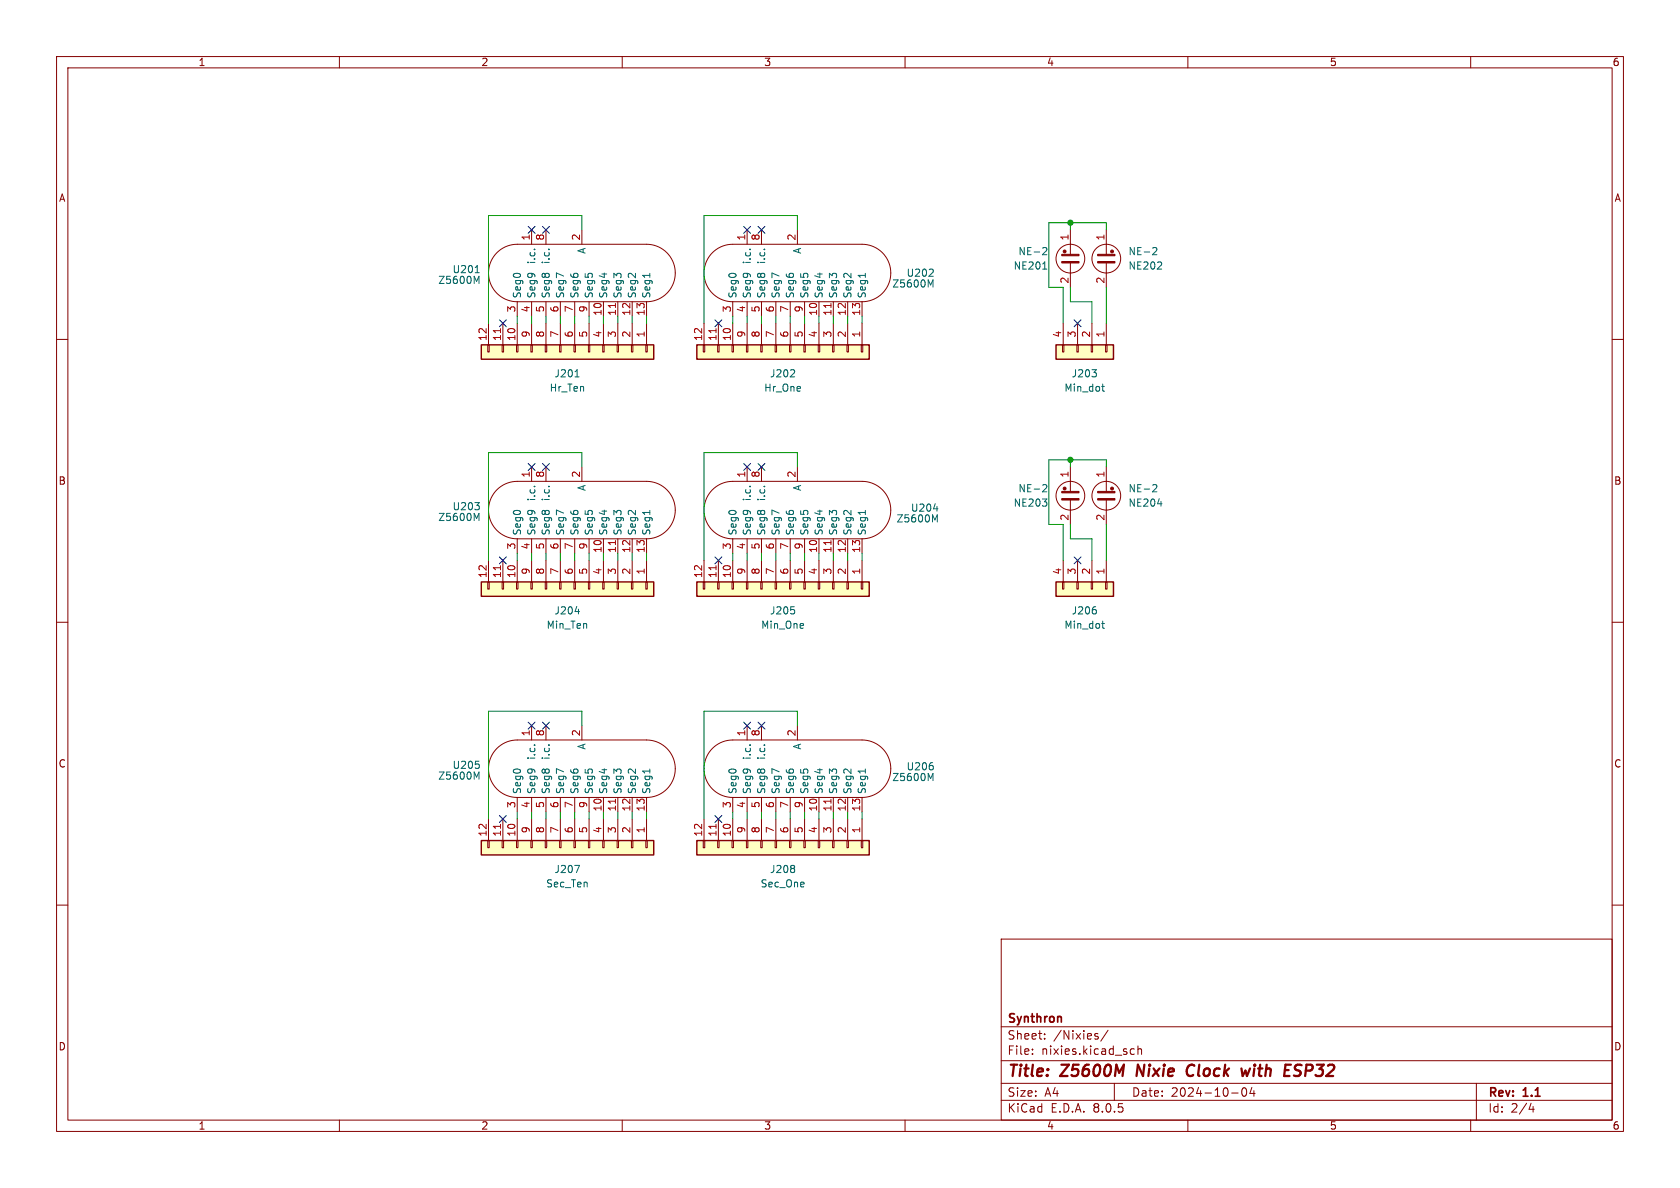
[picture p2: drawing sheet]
<svg xmlns="http://www.w3.org/2000/svg" width="297mm" height="210mm" viewBox="0 0 297 210" stroke-linecap="round" stroke-linejoin="round" font-family="sans-serif">
<g fill="none" stroke="#840000" stroke-width=".18">
<path d="M10 10h277v190h-277zM12 12h273v186h-273zM60 10v2M110 10v2M160 10v2M210 10v2M260 10v2M10 60h2M129.5 53.3a5.1 5.1 0 0 1-5-5 5.1 5.1 0 0 1 5-5.1h22.9a5.1 5.1 0 0 1 5.1 5.1 5.1 5.1 0 0 1-5.1 5M129.5 53.3v2.6M129.5 53.3h22.9M132.1 40.6v2.6"/>
<path d="M132.1 53.3v2.6M134.6 40.6v2.6M134.6 53.3v2.6M137.2 53.3v2.6M139.7 53.3v2.6M141 40.6v2.6M142.2 53.3v2.6M144.8 53.3v2.6M147.3 53.3v2.6M149.9 53.3v2.6M152.4 53.3v2.6M285 60h2"/>
<path d="M91.4 95.3a5.1 5.1 0 0 1-5-5.1 5.1 5.1 0 0 1 5-5.1h22.9a5.1 5.1 0 0 1 5.1 5.1 5.1 5.1 0 0 1-5.1 5.1M91.4 95.3h22.9M91.4 95.3v2.5M94 82.6v2.5M94 95.3v2.5M96.5 82.6v2.5M96.5 95.3v2.5M99.1 95.3v2.5M101.6 95.3v2.5M102.9 82.6v2.5M104.1 95.3v2.5M106.7 95.3v2.5"/>
<path d="M109.2 95.3v2.5M111.8 95.3v2.5M114.3 95.3v2.5M129.5 95.3a5.1 5.1 0 0 1-5-5.1 5.1 5.1 0 0 1 5-5.1h22.9a5.1 5.1 0 0 1 5.1 5.1 5.1 5.1 0 0 1-5.1 5.1M129.5 95.3h22.9M129.5 95.3v2.5M132.1 82.6v2.5M132.1 95.3v2.5M134.6 82.6v2.5M134.6 95.3v2.5M137.2 95.3v2.5M139.7 95.3v2.5"/>
<path d="M141 82.6v2.5M142.2 95.3v2.5M144.8 95.3v2.5M147.3 95.3v2.5M149.9 95.3v2.5M152.4 95.3v2.5M189.2 82.6v4.3M189.2 88.4v4.3M195.6 82.6v4.3M195.6 88.4v4.3M10 110h2M285 110h2"/>
<path d="M10 160h2M285 160h2M177 166h108v32h-108zM60 198v2M110 198v2M160 198v2M177 194.5h108M177 191.5h108M177 187.5h108M177 181.5h108M182.5 186.3v.1M182.5 185.5v.1"/>
<path d="M184.7 183.6v.1M184.7 182.8v.1M193.7 183.2l.4 .1 .1 .2-.2 .2h-.3M193.7 182.7l.4 .1M195.9 182.1l-1.3 2M197 191.5v3M199.9 186.3l.2 .1 .4-.1M200.5 185.5l-.4-.1-.2 .1M201.2 185.5l.2-.1 .3 .1 .1 .9M201.2 184.9v1.5M210 198v2M217.7 193.2h1.2"/>
<path d="M219.7 192.4l.2-.1a.81 .81 0 0 1 .6 .6 .81 .81 0 0 1-.3 .8l-.2 .1a.81 .81 0 0 1-.3-1.4zM221.3 192.2l-.3 1.1h.9M221.7 192.8v1M260 198v2M261 191.5v6.5M270.7 195l-.4 1.1h.9M271 195.6v1"/>
<circle cx="189.2" cy="87.6" r="2.54"/>
<circle cx="195.6" cy="87.6" r="2.54"/>
</g>
<path d="M201.2 188.2l-.3 2M210.8 188.2a1.13 1.13 0 0 0-1 .7 1.13 1.13 0 0 0 .3 1.2l.2 .1 .5-.1M221 188.9l-.6 1.3-.2-.9M228.7 190.1l.3 .1 .7-.1M229.8 188.2l-.6 .1a.46 .46 0 0 0-.3 .5 .46 .46 0 0 0 .3 .4l.4 .1" fill="none" stroke="#840000" stroke-width=".4"/>
<g fill="none" stroke="#006464" stroke-width=".18">
<path d="M132.5 44.1h.2M135.1 44.1h.1M153 48.3v.7M164.2 48.8h.8M164.5 50.4l.4-.9v1.2M164.9 47.7v.4M84 88.8h.7l-.4 .5M84.3 91.7l.4-1v1.3M84.7 89.4v.6M94.4 86h.2M97 86h.1M114.9 90.2v.8"/>
<path d="M132.5 86h.2M135.1 86h.1M153 90.2v.8M165 89.9h.8M165.3 91.9l.4-.9v1.3M184.3 88.2h.8l-.5 .5M184.4 85.7h.4l.3 .3-.8 .9h.8M185 88.8v.6M203.9 85.7h.4l.2 .3-.8 .9h.8M204.6 89.1h.8"/>
</g>
<path d="M146.9 53.6v.8M108.8 95.6v.7M146.9 95.6v.7" fill="none" stroke="#a90000" stroke-width=".18"/>
<g fill="#840000" stroke="#840000" stroke-width=".18">
<path d="M194.1 86.9h3v.2h-3z"/>
<path d="M194.1 88.1h3v.3h-3z"/>
<path d="M187.7 86.9h3.1v.2h-3.1z"/>
<path d="M187.7 88.1h3.1v.3h-3.1z"/>
<circle cx="196.6" cy="86.4" r=".25"/>
<circle cx="188.2" cy="86.4" r=".25"/>
</g>
<path d="M123.2 61h30.5v2.5h-30.5z" fill="#ffffc2"/>
<g fill="none" stroke="#840000" stroke-width=".18">
<path d="M124.5 57.2v3.8M127 57.2v3.8M129.5 57.2v3.8M132.1 57.2v3.8M134.6 57.2v3.8M137.2 57.2v3.8M139.7 57.2v3.8M142.2 57.2v3.8M144.8 57.2v3.8M147.3 57.2v3.8M149.9 57.2v3.8M152.4 57.2v3.8"/>
<path d="M195.6 40.6v4.4M195.6 46.5v4.3M124.3 61h.3v1.2h-.3zM126.9 61h.2v1.2h-.2zM129.4 61h.3v1.2h-.3zM132 61h.2v1.2h-.2zM134.5 61h.2v1.2h-.2zM137 61h.3v1.2h-.3zM139.6 61h.2v1.2h-.2zM142.1 61h.3v1.2h-.3zM144.7 61h.2v1.2h-.2zM147.2 61h.2v1.2h-.2z"/>
<path d="M149.7 61h.3v1.2h-.3zM152.3 61h.2v1.2h-.2z"/>
<circle cx="195.6" cy="45.7" r="2.54"/>
</g>
<path d="M123.2 61h30.5v2.5h-30.5z" fill="none" stroke="#840000" stroke-width=".25"/>
<path d="M126.6 58.1v.7" fill="none" stroke="#a90000" stroke-width=".18"/>
<path d="M203.9 43.8h.4l.2 .3-.8 .9h.8M204.6 47.6h.8M205.3 46.4v.4M140.4 65.4l.1 .2-.1 .3-.7 .7h.8" fill="none" stroke="#006464" stroke-width=".18"/>
<g fill="#840000" stroke="#840000" stroke-width=".18">
<path d="M194.1 45h3v.2h-3z"/>
<path d="M194.1 46.2h3v.3h-3z"/>
<circle cx="196.6" cy="44.4" r=".25"/>
</g>
<path d="M85.1 148.6h30.5v2.5h-30.5z" fill="#ffffc2"/>
<g fill="none" stroke="#840000" stroke-width=".18">
<path d="M86.2 148.6h.3v1.3h-.3zM86.4 144.8v3.8M88.8 148.6h.2v1.3h-.2zM88.9 144.8v3.8M91.3 148.6h.3v1.3h-.3zM91.4 144.8v3.8M93.9 148.6h.2v1.3h-.2zM94 144.8v3.8M96.4 148.6h.2v1.3h-.2zM96.5 144.8v3.8M98.9 148.6h.3v1.3h-.3zM99.1 144.8v3.8"/>
<path d="M101.5 148.6h.2v1.3h-.2zM101.6 144.8v3.8M104 148.6h.3v1.3h-.3zM104.1 144.8v3.8M106.6 148.6h.2v1.3h-.2zM106.7 144.8v3.8M109.1 148.6h.2v1.3h-.2zM109.2 144.8v3.8M111.6 148.6h.3v1.3h-.3zM111.8 144.8v3.8M114.2 148.6h.2v1.3h-.2zM114.3 144.8v3.8"/>
</g>
<path d="M85.1 148.6h30.5v2.5h-30.5z" fill="none" stroke="#840000" stroke-width=".25"/>
<path d="M88.5 145.7v.7" fill="none" stroke="#a90000" stroke-width=".18"/>
<path d="M101.6 153h.8l-.5 1.2" fill="none" stroke="#006464" stroke-width=".18"/>
<path d="M186.7 61h10.1v2.5h-10.1z" fill="#ffffc2"/>
<path d="M188 57.2v3.8M190.5 57.2v3.8M193 57.2v3.8M195.6 57.2v3.8M187.8 61h.3v1.2h-.3zM190.4 61h.2v1.2h-.2zM192.9 61h.3v1.2h-.3zM195.5 61h.2v1.2h-.2z" fill="none" stroke="#840000" stroke-width=".18"/>
<path d="M186.7 61h10.1v2.5h-10.1z" fill="none" stroke="#840000" stroke-width=".25"/>
<path d="M193 65.3h.8l-.4 .5M193.7 65.9l.1 .2-.1 .5M194.8 68.3h.4M194.9 67.9v1.1l.3 .2" fill="none" stroke="#006464" stroke-width=".18"/>
<path d="M123.2 148.6h30.5v2.5h-30.5z" fill="#ffffc2"/>
<g fill="none" stroke="#840000" stroke-width=".18">
<path d="M189.2 40.6v4.4M189.2 46.5v4.3M124.3 148.6h.3v1.3h-.3zM124.5 144.8v3.8M126.9 148.6h.2v1.3h-.2zM127 144.8v3.8M129.4 148.6h.3v1.3h-.3zM129.5 144.8v3.8M132 148.6h.2v1.3h-.2zM132.1 144.8v3.8M134.5 148.6h.2v1.3h-.2zM134.6 144.8v3.8"/>
<path d="M137 148.6h.3v1.3h-.3zM137.2 144.8v3.8M139.6 148.6h.2v1.3h-.2zM139.7 144.8v3.8M142.1 148.6h.3v1.3h-.3zM142.2 144.8v3.8M144.7 148.6h.2v1.3h-.2zM144.8 144.8v3.8M147.2 148.6h.2v1.3h-.2zM147.3 144.8v3.8M149.7 148.6h.3v1.3h-.3zM149.9 144.8v3.8"/>
<path d="M152.3 148.6h.2v1.3h-.2zM152.4 144.8v3.8"/>
<circle cx="189.2" cy="45.7" r="2.54"/>
</g>
<path d="M123.2 148.6h30.5v2.5h-30.5z" fill="none" stroke="#840000" stroke-width=".25"/>
<path d="M126.6 145.7v.7" fill="none" stroke="#a90000" stroke-width=".18"/>
<path d="M184.3 47.6h.8M184.4 43.8h.4l.3 .3-.8 .9h.8M140.4 153l.1 .2-.1 .3M140.4 153.6l.1 .2-.1 .4" fill="none" stroke="#006464" stroke-width=".18"/>
<g fill="#840000" stroke="#840000" stroke-width=".18">
<path d="M187.7 45h3.1v.2h-3.1z"/>
<path d="M187.7 46.2h3.1v.3h-3.1z"/>
<circle cx="188.2" cy="44.4" r=".25"/>
</g>
<path d="M186.7 102.9h10.1v2.5h-10.1z" fill="#ffffc2"/>
<g fill="none" stroke="#840000" stroke-width=".18">
<path d="M188 99.1v3.8M190.5 99.1v3.8M193 99.1v3.8M195.6 99.1v3.8M187.8 102.9h.3v1.2h-.3zM190.4 102.9h.2v1.2h-.2zM192.9 102.9h.3v1.2h-.3zM195.5 102.9h.2v1.2h-.2zM94 128.3v2.5M96.5 128.3v2.5M102.9 128.3v2.5M132.1 128.3v2.5"/>
<path d="M134.6 128.3v2.5M141 128.3v2.5M91.4 141a5.1 5.1 0 0 1-5-5.1 5.1 5.1 0 0 1 5-5.1h22.9a5.1 5.1 0 0 1 5.1 5.1 5.1 5.1 0 0 1-5.1 5.1M91.4 141h22.9M91.4 141v2.5M94 141v2.5M96.5 141v2.5M99.1 141v2.5M101.6 141v2.5M104.1 141v2.5M106.7 141v2.5M109.2 141v2.5"/>
<path d="M111.8 141v2.5M114.3 141v2.5M129.5 141a5.1 5.1 0 0 1-5-5.1 5.1 5.1 0 0 1 5-5.1h22.9a5.1 5.1 0 0 1 5.1 5.1 5.1 5.1 0 0 1-5.1 5.1M129.5 141h22.9M129.5 141v2.5M132.1 141v2.5M134.6 141v2.5M137.2 141v2.5M139.7 141v2.5M142.2 141v2.5M144.8 141v2.5M147.3 141v2.5"/>
<path d="M149.9 141v2.5M152.4 141v2.5"/>
</g>
<path d="M186.7 102.9h10.1v2.5h-10.1z" fill="none" stroke="#840000" stroke-width=".25"/>
<g fill="none" stroke="#006464" stroke-width=".18">
<path d="M193.7 107.8l.1 .2-.1 .5M194.8 110.2h.4M194.9 109.8v1.1l.3 .2M84.3 137.4l.4-.9v1.2M84.7 135.2v.5M94.4 131.7h.2M97 131.7h.1M114.9 135.9v.8M132.5 131.7h.2M135.1 131.7h.1M153 135.9v.8M164.5 137.6l.4-.9v1.3"/>
<path d="M164.9 135.4v.6"/>
</g>
<path d="M108.8 141.3v.7M146.9 141.3v.7" fill="none" stroke="#a90000" stroke-width=".18"/>
<path d="M85.1 61h30.5v2.5h-30.5z" fill="#ffffc2"/>
<g fill="none" stroke="#840000" stroke-width=".18">
<path d="M86.4 57.2v3.8M88.9 57.2v3.8M91.4 57.2v3.8M94 57.2v3.8M96.5 57.2v3.8M99.1 57.2v3.8M101.6 57.2v3.8M104.1 57.2v3.8M106.7 57.2v3.8M109.2 57.2v3.8M111.8 57.2v3.8M114.3 57.2v3.8"/>
<path d="M86.2 61h.3v1.2h-.3zM88.8 61h.2v1.2h-.2zM91.3 61h.3v1.2h-.3zM93.9 61h.2v1.2h-.2zM96.4 61h.2v1.2h-.2zM98.9 61h.3v1.2h-.3zM101.5 61h.2v1.2h-.2zM104 61h.3v1.2h-.3zM106.6 61h.2v1.2h-.2zM109.1 61h.2v1.2h-.2zM111.6 61h.3v1.2h-.3zM114.2 61h.2v1.2h-.2z"/>
</g>
<path d="M85.1 61h30.5v2.5h-30.5z" fill="none" stroke="#840000" stroke-width=".25"/>
<path d="M88.5 58.1v.7" fill="none" stroke="#a90000" stroke-width=".18"/>
<path d="M101.7 66.6h.7" fill="none" stroke="#006464" stroke-width=".18"/>
<path d="M85.1 102.9h30.5v2.5h-30.5z" fill="#ffffc2"/>
<g fill="none" stroke="#840000" stroke-width=".18">
<path d="M91.4 53.3a5.1 5.1 0 0 1-5-5 5.1 5.1 0 0 1 5-5.1h22.9a5.1 5.1 0 0 1 5.1 5.1 5.1 5.1 0 0 1-5.1 5M91.4 53.3v2.6M91.4 53.3h22.9M94 40.6v2.6M94 53.3v2.6M96.5 40.6v2.6M96.5 53.3v2.6M99.1 53.3v2.6M101.6 53.3v2.6M102.9 40.6v2.6M104.1 53.3v2.6M106.7 53.3v2.6"/>
<path d="M109.2 53.3v2.6M111.8 53.3v2.6M114.3 53.3v2.6M86.4 99.1v3.8M88.9 99.1v3.8M91.4 99.1v3.8M94 99.1v3.8M96.5 99.1v3.8M99.1 99.1v3.8M101.6 99.1v3.8M104.1 99.1v3.8M106.7 99.1v3.8"/>
<path d="M109.2 99.1v3.8M111.8 99.1v3.8M114.3 99.1v3.8M86.2 102.9h.3v1.2h-.3zM88.8 102.9h.2v1.2h-.2zM91.3 102.9h.3v1.2h-.3zM93.9 102.9h.2v1.2h-.2zM96.4 102.9h.2v1.2h-.2zM98.9 102.9h.3v1.2h-.3zM101.5 102.9h.2v1.2h-.2zM104 102.9h.3v1.2h-.3zM106.6 102.9h.2v1.2h-.2z"/>
<path d="M109.1 102.9h.2v1.2h-.2zM111.6 102.9h.3v1.2h-.3zM114.2 102.9h.2v1.2h-.2z"/>
</g>
<path d="M85.1 102.9h30.5v2.5h-30.5z" fill="none" stroke="#840000" stroke-width=".25"/>
<path d="M108.8 53.6v.8M88.5 100v.7" fill="none" stroke="#a90000" stroke-width=".18"/>
<path d="M84 48.2h.7M84.3 49.7l.4-.9v1.3M94.4 44.1h.2M97 44.1h.1M114.9 48.3v.7M101.7 108.1h.7" fill="none" stroke="#006464" stroke-width=".18"/>
<path d="M123.2 102.9h30.5v2.5h-30.5z" fill="#ffffc2"/>
<g fill="none" stroke="#840000" stroke-width=".18">
<path d="M124.5 99.1v3.8M127 99.1v3.8M129.5 99.1v3.8M132.1 99.1v3.8M134.6 99.1v3.8M137.2 99.1v3.8M139.7 99.1v3.8M142.2 99.1v3.8M144.8 99.1v3.8M147.3 99.1v3.8M149.9 99.1v3.8M152.4 99.1v3.8"/>
<path d="M124.3 102.9h.3v1.2h-.3zM126.9 102.9h.2v1.2h-.2zM129.4 102.9h.3v1.2h-.3zM132 102.9h.2v1.2h-.2zM134.5 102.9h.2v1.2h-.2zM137 102.9h.3v1.2h-.3zM139.6 102.9h.2v1.2h-.2zM142.1 102.9h.3v1.2h-.3zM144.7 102.9h.2v1.2h-.2zM147.2 102.9h.2v1.2h-.2zM149.7 102.9h.3v1.2h-.3zM152.3 102.9h.2v1.2h-.2z"/>
</g>
<path d="M123.2 102.9h30.5v2.5h-30.5z" fill="none" stroke="#840000" stroke-width=".25"/>
<path d="M126.6 100v.7" fill="none" stroke="#a90000" stroke-width=".18"/>
<path d="M139.8 107.3h.6M140.4 107.8l.1 .2-.1 .5" fill="none" stroke="#006464" stroke-width=".18"/>
<g fill="none" stroke="#009600" stroke-width=".18">
<path d="M189.2 39.4v1.2M91.4 55.9v1.3M94 55.9v1.3M96.5 55.9v1.3M99.1 55.9v1.3M101.6 55.9v1.3M102.9 40.6v-2.5h-16.5v19.1M104.1 55.9v1.3M106.7 55.9v1.3M109.2 55.9v1.3M111.8 55.9v1.3M114.3 55.9v1.3"/>
<path d="M129.5 55.9v1.3M132.1 55.9v1.3M134.6 55.9v1.3M137.2 55.9v1.3M139.7 55.9v1.3M141 40.6v-2.5h-16.5v19.1M142.2 55.9v1.3M144.8 55.9v1.3M147.3 55.9v1.3M149.9 55.9v1.3M152.4 55.9v1.3M189.2 50.8v2.5h3.8v3.9"/>
<path d="M195.6 40.6v-1.2h-10.2v11.4h2.6v6.4M195.6 50.8v6.4M91.4 97.8v1.3M94 97.8v1.3M96.5 97.8v1.3M99.1 97.8v1.3M101.6 97.8v1.3M102.9 82.6v-2.6h-16.5v19.1M104.1 97.8v1.3M106.7 97.8v1.3M109.2 97.8v1.3M111.8 97.8v1.3"/>
<path d="M114.3 97.8v1.3M129.5 97.8v1.3M132.1 97.8v1.3M134.6 97.8v1.3M137.2 97.8v1.3M139.7 97.8v1.3M141 82.6v-2.6h-16.5v19.1M142.2 97.8v1.3M144.8 97.8v1.3M147.3 97.8v1.3M149.9 97.8v1.3M152.4 97.8v1.3"/>
<path d="M189.2 81.3v1.3M189.2 92.7v2.6h3.8v3.8M195.6 82.6v-1.3h-10.2v11.4h2.6v6.4M195.6 92.7v6.4M102.9 128.3v-2.6h-16.5v19.1M141 128.3v-2.6h-16.5v19.1M91.4 143.5v1.3M94 143.5v1.3M96.5 143.5v1.3M99.1 143.5v1.3M101.6 143.5v1.3M104.1 143.5v1.3"/>
<path d="M106.7 143.5v1.3M109.2 143.5v1.3M111.8 143.5v1.3M114.3 143.5v1.3M129.5 143.5v1.3M132.1 143.5v1.3M134.6 143.5v1.3M137.2 143.5v1.3M139.7 143.5v1.3M142.2 143.5v1.3M144.8 143.5v1.3M147.3 143.5v1.3"/>
<path d="M149.9 143.5v1.3M152.4 143.5v1.3"/>
</g>
<g fill="none" stroke="#000084" stroke-width=".18">
<path d="M88.3 56.5l1.2 1.3M89.5 56.5l-1.2 1.3M93.4 40l1.2 1.2M94.6 40l-1.2 1.2M95.9 40l1.2 1.2M97.1 40l-1.2 1.2M126.4 56.5l1.2 1.3M127.6 56.5l-1.2 1.3M131.5 40l1.2 1.2M132.7 40l-1.2 1.2M134 40l1.2 1.2M135.2 40l-1.2 1.2"/>
<path d="M189.9 56.5l1.2 1.3M191.1 56.5l-1.2 1.3M88.3 98.5l1.2 1.2M89.5 98.5l-1.2 1.2M93.4 81.9l1.2 1.3M94.6 81.9l-1.2 1.3M95.9 81.9l1.2 1.3M97.1 81.9l-1.2 1.3M126.4 98.5l1.2 1.2M127.6 98.5l-1.2 1.2M131.5 81.9l1.2 1.3M132.7 81.9l-1.2 1.3"/>
<path d="M134 81.9l1.2 1.3M135.2 81.9l-1.2 1.3M189.9 98.5l1.2 1.2M191.1 98.5l-1.2 1.2M93.4 127.7l1.2 1.2M94.6 127.7l-1.2 1.2M95.9 127.7l1.2 1.2M97.1 127.7l-1.2 1.2M131.5 127.7l1.2 1.2M132.7 127.7l-1.2 1.2M134 127.7l1.2 1.2M135.2 127.7l-1.2 1.2"/>
<path d="M88.3 144.2l1.2 1.2M89.5 144.2l-1.2 1.2M126.4 144.2l1.2 1.2M127.6 144.2l-1.2 1.2"/>
</g>
<g fill="#009600" stroke="#009600" stroke-width=".18">
<circle cx="189.2" cy="39.4" r=".46"/>
<circle cx="189.2" cy="81.3" r=".46"/>
</g>
<g font-size="2.8" fill="#840000">
<text x="178" y="190.9">Title:</text>
<text x="187.7" y="190.9">Z5600M</text>
<text x="201.8" y="190.9">Nixie</text>
<text x="211.4" y="190.9">Clock</text>
<text x="222" y="190.9">with</text>
<text x="230.3" y="190.9">ESP32</text>
</g>
<g font-size="2.1" fill="#840000">
<text x="178" y="184">Sheet:</text>
<text x="178" y="181.2">Synthron</text>
<text x="186.2" y="184">/Nixies/</text>
<text x="178" y="186.7">File:</text>
<text x="184.1" y="186.7">nixies.kicad_sch</text>
<text x="178" y="196.9">KiCad</text>
<text x="178" y="194.1">Size:</text>
<text x="184.7" y="194.1">A4</text>
<text x="185.7" y="196.9">E.D.A.</text>
<text x="193.3" y="196.9">8.0.5</text>
<text x="200" y="194.1">Date:</text>
<text x="207" y="194.1">2024-10-04</text>
<text x="263" y="194.3">Rev:</text>
<text x="263" y="196.9">Id:</text>
<text x="267.1" y="196.9">2/4</text>
<text x="269.4" y="194.3">1.1</text>
</g>
<g font-size="1.8" fill="#840000">
<text x="35" y="11.9">1</text>
<text x="85" y="11.9">2</text>
<text x="135" y="11.9">3</text>
<text x="185" y="11.9">4</text>
<text x="235" y="11.9">5</text>
<text x="285" y="11.9">6</text>
<text x="10.3" y="35.9">A</text>
<text x="285.3" y="35.9">A</text>
<text x="10.3" y="85.9">B</text>
<text x="285.3" y="85.9">B</text>
<text x="10.3" y="135.9">C</text>
<text x="285.3" y="135.9">C</text>
<text x="10.3" y="185.9">D</text>
<text x="285.3" y="185.9">D</text>
<text x="35" y="199.9">1</text>
<text x="85" y="199.9">2</text>
<text x="135" y="199.9">3</text>
<text x="185" y="199.9">4</text>
<text x="235" y="199.9">5</text>
<text x="285" y="199.9">6</text>
</g>
<g font-size="1.8" fill="#a90000">
<text x="93.7" y="42.6" transform="rotate(-90 93.7 42.6)">1</text>
<text x="96.3" y="42.6" transform="rotate(-90 96.3 42.6)">8</text>
<text x="102.6" y="42.6" transform="rotate(-90 102.6 42.6)">2</text>
<text x="131.8" y="42.6" transform="rotate(-90 131.8 42.6)">1</text>
<text x="134.4" y="42.6" transform="rotate(-90 134.4 42.6)">8</text>
<text x="140.7" y="42.6" transform="rotate(-90 140.7 42.6)">2</text>
<text x="189" y="42.6" transform="rotate(-90 189 42.6)">1</text>
<text x="195.3" y="42.6" transform="rotate(-90 195.3 42.6)">1</text>
<text x="189" y="50.2" transform="rotate(-90 189 50.2)">2</text>
<text x="195.3" y="50.2" transform="rotate(-90 195.3 50.2)">2</text>
<text x="91.2" y="55.3" transform="rotate(-90 91.2 55.3)">3</text>
<text x="93.7" y="59.8" transform="rotate(-90 93.7 59.8)">9</text>
<text x="93.7" y="55.3" transform="rotate(-90 93.7 55.3)">4</text>
<text x="96.3" y="59.8" transform="rotate(-90 96.3 59.8)">8</text>
<text x="96.3" y="55.3" transform="rotate(-90 96.3 55.3)">5</text>
<text x="98.8" y="59.8" transform="rotate(-90 98.8 59.8)">7</text>
<text x="98.8" y="55.3" transform="rotate(-90 98.8 55.3)">6</text>
<text x="101.3" y="59.8" transform="rotate(-90 101.3 59.8)">6</text>
<text x="101.3" y="55.3" transform="rotate(-90 101.3 55.3)">7</text>
<text x="103.9" y="59.8" transform="rotate(-90 103.9 59.8)">5</text>
<text x="103.9" y="55.3" transform="rotate(-90 103.9 55.3)">9</text>
<text x="106.4" y="59.8" transform="rotate(-90 106.4 59.8)">4</text>
<text x="106.4" y="55.9" transform="rotate(-90 106.4 55.9)">10</text>
<text x="109" y="59.8" transform="rotate(-90 109 59.8)">3</text>
<text x="109" y="55.9" transform="rotate(-90 109 55.9)">11</text>
<text x="111.5" y="59.8" transform="rotate(-90 111.5 59.8)">2</text>
<text x="111.5" y="55.9" transform="rotate(-90 111.5 55.9)">12</text>
<text x="114" y="59.8" transform="rotate(-90 114 59.8)">1</text>
<text x="114" y="55.9" transform="rotate(-90 114 55.9)">13</text>
<text x="129.3" y="55.3" transform="rotate(-90 129.3 55.3)">3</text>
<text x="131.8" y="59.8" transform="rotate(-90 131.8 59.8)">9</text>
<text x="131.8" y="55.3" transform="rotate(-90 131.8 55.3)">4</text>
<text x="134.4" y="59.8" transform="rotate(-90 134.4 59.8)">8</text>
<text x="134.4" y="55.3" transform="rotate(-90 134.4 55.3)">5</text>
<text x="136.9" y="59.8" transform="rotate(-90 136.9 59.8)">7</text>
<text x="136.9" y="55.3" transform="rotate(-90 136.9 55.3)">6</text>
<text x="139.4" y="59.8" transform="rotate(-90 139.4 59.8)">6</text>
<text x="139.4" y="55.3" transform="rotate(-90 139.4 55.3)">7</text>
<text x="142" y="59.8" transform="rotate(-90 142 59.8)">5</text>
<text x="142" y="55.3" transform="rotate(-90 142 55.3)">9</text>
<text x="144.5" y="59.8" transform="rotate(-90 144.5 59.8)">4</text>
<text x="144.5" y="55.9" transform="rotate(-90 144.5 55.9)">10</text>
<text x="147.1" y="59.8" transform="rotate(-90 147.1 59.8)">3</text>
<text x="147.1" y="55.9" transform="rotate(-90 147.1 55.9)">11</text>
<text x="149.6" y="59.8" transform="rotate(-90 149.6 59.8)">2</text>
<text x="149.6" y="55.9" transform="rotate(-90 149.6 55.9)">12</text>
<text x="152.1" y="59.8" transform="rotate(-90 152.1 59.8)">1</text>
<text x="152.1" y="55.9" transform="rotate(-90 152.1 55.9)">13</text>
<text x="187.7" y="59.8" transform="rotate(-90 187.7 59.8)">4</text>
<text x="190.2" y="59.8" transform="rotate(-90 190.2 59.8)">3</text>
<text x="192.8" y="59.8" transform="rotate(-90 192.8 59.8)">2</text>
<text x="195.3" y="59.8" transform="rotate(-90 195.3 59.8)">1</text>
<text x="86.1" y="60.4" transform="rotate(-90 86.1 60.4)">12</text>
<text x="88.6" y="60.4" transform="rotate(-90 88.6 60.4)">11</text>
<text x="91.2" y="60.4" transform="rotate(-90 91.2 60.4)">10</text>
<text x="124.2" y="60.4" transform="rotate(-90 124.2 60.4)">12</text>
<text x="126.7" y="60.4" transform="rotate(-90 126.7 60.4)">11</text>
<text x="129.3" y="60.4" transform="rotate(-90 129.3 60.4)">10</text>
<text x="93.7" y="84.5" transform="rotate(-90 93.7 84.5)">1</text>
<text x="96.3" y="84.5" transform="rotate(-90 96.3 84.5)">8</text>
<text x="102.6" y="84.5" transform="rotate(-90 102.6 84.5)">2</text>
<text x="131.8" y="84.5" transform="rotate(-90 131.8 84.5)">1</text>
<text x="134.4" y="84.5" transform="rotate(-90 134.4 84.5)">8</text>
<text x="140.7" y="84.5" transform="rotate(-90 140.7 84.5)">2</text>
<text x="189" y="84.5" transform="rotate(-90 189 84.5)">1</text>
<text x="195.3" y="84.5" transform="rotate(-90 195.3 84.5)">1</text>
<text x="189" y="92.1" transform="rotate(-90 189 92.1)">2</text>
<text x="195.3" y="92.1" transform="rotate(-90 195.3 92.1)">2</text>
<text x="91.2" y="97.2" transform="rotate(-90 91.2 97.2)">3</text>
<text x="93.7" y="101.7" transform="rotate(-90 93.7 101.7)">9</text>
<text x="93.7" y="97.2" transform="rotate(-90 93.7 97.2)">4</text>
<text x="96.3" y="101.7" transform="rotate(-90 96.3 101.7)">8</text>
<text x="96.3" y="97.2" transform="rotate(-90 96.3 97.2)">5</text>
<text x="98.8" y="101.7" transform="rotate(-90 98.8 101.7)">7</text>
<text x="98.8" y="97.2" transform="rotate(-90 98.8 97.2)">6</text>
<text x="101.3" y="101.7" transform="rotate(-90 101.3 101.7)">6</text>
<text x="101.3" y="97.2" transform="rotate(-90 101.3 97.2)">7</text>
<text x="103.9" y="101.7" transform="rotate(-90 103.9 101.7)">5</text>
<text x="103.9" y="97.2" transform="rotate(-90 103.9 97.2)">9</text>
<text x="106.4" y="101.7" transform="rotate(-90 106.4 101.7)">4</text>
<text x="106.4" y="97.8" transform="rotate(-90 106.4 97.8)">10</text>
<text x="109" y="101.7" transform="rotate(-90 109 101.7)">3</text>
<text x="109" y="97.8" transform="rotate(-90 109 97.8)">11</text>
<text x="111.5" y="101.7" transform="rotate(-90 111.5 101.7)">2</text>
<text x="111.5" y="97.8" transform="rotate(-90 111.5 97.8)">12</text>
<text x="114" y="101.7" transform="rotate(-90 114 101.7)">1</text>
<text x="114" y="97.8" transform="rotate(-90 114 97.8)">13</text>
<text x="129.3" y="97.2" transform="rotate(-90 129.3 97.2)">3</text>
<text x="131.8" y="101.7" transform="rotate(-90 131.8 101.7)">9</text>
<text x="131.8" y="97.2" transform="rotate(-90 131.8 97.2)">4</text>
<text x="134.4" y="101.7" transform="rotate(-90 134.4 101.7)">8</text>
<text x="134.4" y="97.2" transform="rotate(-90 134.4 97.2)">5</text>
<text x="136.9" y="101.7" transform="rotate(-90 136.9 101.7)">7</text>
<text x="136.9" y="97.2" transform="rotate(-90 136.9 97.2)">6</text>
<text x="139.4" y="101.7" transform="rotate(-90 139.4 101.7)">6</text>
<text x="139.4" y="97.2" transform="rotate(-90 139.4 97.2)">7</text>
<text x="142" y="101.7" transform="rotate(-90 142 101.7)">5</text>
<text x="142" y="97.2" transform="rotate(-90 142 97.2)">9</text>
<text x="144.5" y="101.7" transform="rotate(-90 144.5 101.7)">4</text>
<text x="144.5" y="97.8" transform="rotate(-90 144.5 97.8)">10</text>
<text x="147.1" y="101.7" transform="rotate(-90 147.1 101.7)">3</text>
<text x="147.1" y="97.8" transform="rotate(-90 147.1 97.8)">11</text>
<text x="149.6" y="101.7" transform="rotate(-90 149.6 101.7)">2</text>
<text x="149.6" y="97.8" transform="rotate(-90 149.6 97.8)">12</text>
<text x="152.1" y="101.7" transform="rotate(-90 152.1 101.7)">1</text>
<text x="152.1" y="97.8" transform="rotate(-90 152.1 97.8)">13</text>
<text x="187.7" y="101.7" transform="rotate(-90 187.7 101.7)">4</text>
<text x="190.2" y="101.7" transform="rotate(-90 190.2 101.7)">3</text>
<text x="192.8" y="101.7" transform="rotate(-90 192.8 101.7)">2</text>
<text x="195.3" y="101.7" transform="rotate(-90 195.3 101.7)">1</text>
<text x="86.1" y="102.3" transform="rotate(-90 86.1 102.3)">12</text>
<text x="88.6" y="102.3" transform="rotate(-90 88.6 102.3)">11</text>
<text x="91.2" y="102.3" transform="rotate(-90 91.2 102.3)">10</text>
<text x="124.2" y="102.3" transform="rotate(-90 124.2 102.3)">12</text>
<text x="126.7" y="102.3" transform="rotate(-90 126.7 102.3)">11</text>
<text x="129.3" y="102.3" transform="rotate(-90 129.3 102.3)">10</text>
<text x="93.7" y="130.2" transform="rotate(-90 93.7 130.2)">1</text>
<text x="96.3" y="130.2" transform="rotate(-90 96.3 130.2)">8</text>
<text x="102.6" y="130.2" transform="rotate(-90 102.6 130.2)">2</text>
<text x="131.8" y="130.2" transform="rotate(-90 131.8 130.2)">1</text>
<text x="134.4" y="130.2" transform="rotate(-90 134.4 130.2)">8</text>
<text x="140.7" y="130.2" transform="rotate(-90 140.7 130.2)">2</text>
<text x="91.2" y="142.9" transform="rotate(-90 91.2 142.9)">3</text>
<text x="93.7" y="142.9" transform="rotate(-90 93.7 142.9)">4</text>
<text x="96.3" y="142.9" transform="rotate(-90 96.3 142.9)">5</text>
<text x="98.8" y="142.9" transform="rotate(-90 98.8 142.9)">6</text>
<text x="101.3" y="142.9" transform="rotate(-90 101.3 142.9)">7</text>
<text x="103.9" y="142.9" transform="rotate(-90 103.9 142.9)">9</text>
<text x="106.4" y="143.6" transform="rotate(-90 106.4 143.6)">10</text>
<text x="109" y="143.6" transform="rotate(-90 109 143.6)">11</text>
<text x="111.5" y="143.6" transform="rotate(-90 111.5 143.6)">12</text>
<text x="114" y="143.6" transform="rotate(-90 114 143.6)">13</text>
<text x="129.3" y="142.9" transform="rotate(-90 129.3 142.9)">3</text>
<text x="131.8" y="142.9" transform="rotate(-90 131.8 142.9)">4</text>
<text x="134.4" y="142.9" transform="rotate(-90 134.4 142.9)">5</text>
<text x="136.9" y="142.9" transform="rotate(-90 136.9 142.9)">6</text>
<text x="139.4" y="142.9" transform="rotate(-90 139.4 142.9)">7</text>
<text x="142" y="142.9" transform="rotate(-90 142 142.9)">9</text>
<text x="144.5" y="143.6" transform="rotate(-90 144.5 143.6)">10</text>
<text x="147.1" y="143.6" transform="rotate(-90 147.1 143.6)">11</text>
<text x="149.6" y="143.6" transform="rotate(-90 149.6 143.6)">12</text>
<text x="152.1" y="143.6" transform="rotate(-90 152.1 143.6)">13</text>
<text x="86.1" y="148" transform="rotate(-90 86.1 148)">12</text>
<text x="88.6" y="148" transform="rotate(-90 88.6 148)">11</text>
<text x="91.2" y="148" transform="rotate(-90 91.2 148)">10</text>
<text x="93.7" y="147.4" transform="rotate(-90 93.7 147.4)">9</text>
<text x="96.3" y="147.4" transform="rotate(-90 96.3 147.4)">8</text>
<text x="98.8" y="147.4" transform="rotate(-90 98.8 147.4)">7</text>
<text x="101.3" y="147.4" transform="rotate(-90 101.3 147.4)">6</text>
<text x="103.9" y="147.4" transform="rotate(-90 103.9 147.4)">5</text>
<text x="106.4" y="147.4" transform="rotate(-90 106.4 147.4)">4</text>
<text x="109" y="147.4" transform="rotate(-90 109 147.4)">3</text>
<text x="111.5" y="147.4" transform="rotate(-90 111.5 147.4)">2</text>
<text x="114" y="147.4" transform="rotate(-90 114 147.4)">1</text>
<text x="124.2" y="148" transform="rotate(-90 124.2 148)">12</text>
<text x="126.7" y="148" transform="rotate(-90 126.7 148)">11</text>
<text x="129.3" y="148" transform="rotate(-90 129.3 148)">10</text>
<text x="131.8" y="147.4" transform="rotate(-90 131.8 147.4)">9</text>
<text x="134.4" y="147.4" transform="rotate(-90 134.4 147.4)">8</text>
<text x="136.9" y="147.4" transform="rotate(-90 136.9 147.4)">7</text>
<text x="139.4" y="147.4" transform="rotate(-90 139.4 147.4)">6</text>
<text x="142" y="147.4" transform="rotate(-90 142 147.4)">5</text>
<text x="144.5" y="147.4" transform="rotate(-90 144.5 147.4)">4</text>
<text x="147.1" y="147.4" transform="rotate(-90 147.1 147.4)">3</text>
<text x="149.6" y="147.4" transform="rotate(-90 149.6 147.4)">2</text>
<text x="152.1" y="147.4" transform="rotate(-90 152.1 147.4)">1</text>
</g>
<g font-size="1.8" fill="#006464">
<text x="94.8" y="46.8" transform="rotate(-90 94.8 46.8)">i.c.</text>
<text x="97.4" y="46.8" transform="rotate(-90 97.4 46.8)">i.c.</text>
<text x="103.7" y="45" transform="rotate(-90 103.7 45)">A</text>
<text x="132.9" y="46.8" transform="rotate(-90 132.9 46.8)">i.c.</text>
<text x="135.5" y="46.8" transform="rotate(-90 135.5 46.8)">i.c.</text>
<text x="141.8" y="45" transform="rotate(-90 141.8 45)">A</text>
<text x="179.1" y="47.9">NE201</text>
<text x="179.9" y="45.3">NE-2</text>
<text x="199.4" y="47.9">NE202</text>
<text x="199.4" y="45.3">NE-2</text>
<text x="77.4" y="50.4">Z5600M</text>
<text x="79.9" y="48.5">U201</text>
<text x="92.3" y="52.8" transform="rotate(-90 92.3 52.8)">Seg0</text>
<text x="94.8" y="52.8" transform="rotate(-90 94.8 52.8)">Seg9</text>
<text x="97.4" y="52.8" transform="rotate(-90 97.4 52.8)">Seg8</text>
<text x="99.9" y="52.8" transform="rotate(-90 99.9 52.8)">Seg7</text>
<text x="102.5" y="52.8" transform="rotate(-90 102.5 52.8)">Seg6</text>
<text x="105" y="52.8" transform="rotate(-90 105 52.8)">Seg5</text>
<text x="107.5" y="52.8" transform="rotate(-90 107.5 52.8)">Seg4</text>
<text x="110.1" y="52.8" transform="rotate(-90 110.1 52.8)">Seg3</text>
<text x="112.6" y="52.8" transform="rotate(-90 112.6 52.8)">Seg2</text>
<text x="115.2" y="52.8" transform="rotate(-90 115.2 52.8)">Seg1</text>
<text x="130.4" y="52.8" transform="rotate(-90 130.4 52.8)">Seg0</text>
<text x="132.9" y="52.8" transform="rotate(-90 132.9 52.8)">Seg9</text>
<text x="135.5" y="52.8" transform="rotate(-90 135.5 52.8)">Seg8</text>
<text x="138" y="52.8" transform="rotate(-90 138 52.8)">Seg7</text>
<text x="140.6" y="52.8" transform="rotate(-90 140.6 52.8)">Seg6</text>
<text x="143.1" y="52.8" transform="rotate(-90 143.1 52.8)">Seg5</text>
<text x="145.6" y="52.8" transform="rotate(-90 145.6 52.8)">Seg4</text>
<text x="148.2" y="52.8" transform="rotate(-90 148.2 52.8)">Seg3</text>
<text x="150.7" y="52.8" transform="rotate(-90 150.7 52.8)">Seg2</text>
<text x="153.3" y="52.8" transform="rotate(-90 153.3 52.8)">Seg1</text>
<text x="157.6" y="51">Z5600M</text>
<text x="160.2" y="49.1">U202</text>
<text x="97.1" y="69.4">Hr_Ten</text>
<text x="97.9" y="66.9">J201</text>
<text x="135" y="69.4">Hr_One</text>
<text x="136" y="66.9">J202</text>
<text x="188.1" y="69.4">Min_dot</text>
<text x="189.4" y="66.9">J203</text>
<text x="94.8" y="88.7" transform="rotate(-90 94.8 88.7)">i.c.</text>
<text x="97.4" y="88.7" transform="rotate(-90 97.4 88.7)">i.c.</text>
<text x="103.7" y="86.9" transform="rotate(-90 103.7 86.9)">A</text>
<text x="132.9" y="88.7" transform="rotate(-90 132.9 88.7)">i.c.</text>
<text x="135.5" y="88.7" transform="rotate(-90 135.5 88.7)">i.c.</text>
<text x="141.8" y="86.9" transform="rotate(-90 141.8 86.9)">A</text>
<text x="179.1" y="89.8">NE203</text>
<text x="179.9" y="87.2">NE-2</text>
<text x="199.4" y="89.8">NE204</text>
<text x="199.4" y="87.2">NE-2</text>
<text x="77.4" y="92.3">Z5600M</text>
<text x="79.9" y="90.4">U203</text>
<text x="92.3" y="94.7" transform="rotate(-90 92.3 94.7)">Seg0</text>
<text x="94.8" y="94.7" transform="rotate(-90 94.8 94.7)">Seg9</text>
<text x="97.4" y="94.7" transform="rotate(-90 97.4 94.7)">Seg8</text>
<text x="99.9" y="94.7" transform="rotate(-90 99.9 94.7)">Seg7</text>
<text x="102.5" y="94.7" transform="rotate(-90 102.5 94.7)">Seg6</text>
<text x="105" y="94.7" transform="rotate(-90 105 94.7)">Seg5</text>
<text x="107.5" y="94.7" transform="rotate(-90 107.5 94.7)">Seg4</text>
<text x="110.1" y="94.7" transform="rotate(-90 110.1 94.7)">Seg3</text>
<text x="112.6" y="94.7" transform="rotate(-90 112.6 94.7)">Seg2</text>
<text x="115.2" y="94.7" transform="rotate(-90 115.2 94.7)">Seg1</text>
<text x="130.4" y="94.7" transform="rotate(-90 130.4 94.7)">Seg0</text>
<text x="132.9" y="94.7" transform="rotate(-90 132.9 94.7)">Seg9</text>
<text x="135.5" y="94.7" transform="rotate(-90 135.5 94.7)">Seg8</text>
<text x="138" y="94.7" transform="rotate(-90 138 94.7)">Seg7</text>
<text x="140.6" y="94.7" transform="rotate(-90 140.6 94.7)">Seg6</text>
<text x="143.1" y="94.7" transform="rotate(-90 143.1 94.7)">Seg5</text>
<text x="145.6" y="94.7" transform="rotate(-90 145.6 94.7)">Seg4</text>
<text x="148.2" y="94.7" transform="rotate(-90 148.2 94.7)">Seg3</text>
<text x="150.7" y="94.7" transform="rotate(-90 150.7 94.7)">Seg2</text>
<text x="153.3" y="94.7" transform="rotate(-90 153.3 94.7)">Seg1</text>
<text x="158.4" y="92.6">Z5600M</text>
<text x="160.9" y="90.7">U204</text>
<text x="96.5" y="111.4">Min_Ten</text>
<text x="97.9" y="108.8">J204</text>
<text x="134.5" y="111.4">Min_One</text>
<text x="136" y="108.8">J205</text>
<text x="188.1" y="111.4">Min_dot</text>
<text x="189.4" y="108.8">J206</text>
<text x="79.9" y="136.1">U205</text>
<text x="94.8" y="134.4" transform="rotate(-90 94.8 134.4)">i.c.</text>
<text x="97.4" y="134.4" transform="rotate(-90 97.4 134.4)">i.c.</text>
<text x="103.7" y="132.6" transform="rotate(-90 103.7 132.6)">A</text>
<text x="132.9" y="134.4" transform="rotate(-90 132.9 134.4)">i.c.</text>
<text x="135.5" y="134.4" transform="rotate(-90 135.5 134.4)">i.c.</text>
<text x="141.8" y="132.6" transform="rotate(-90 141.8 132.6)">A</text>
<text x="160.2" y="136.4">U206</text>
<text x="77.4" y="138">Z5600M</text>
<text x="92.3" y="140.5" transform="rotate(-90 92.3 140.5)">Seg0</text>
<text x="94.8" y="140.5" transform="rotate(-90 94.8 140.5)">Seg9</text>
<text x="97.4" y="140.5" transform="rotate(-90 97.4 140.5)">Seg8</text>
<text x="99.9" y="140.5" transform="rotate(-90 99.9 140.5)">Seg7</text>
<text x="102.5" y="140.5" transform="rotate(-90 102.5 140.5)">Seg6</text>
<text x="105" y="140.5" transform="rotate(-90 105 140.5)">Seg5</text>
<text x="107.5" y="140.5" transform="rotate(-90 107.5 140.5)">Seg4</text>
<text x="110.1" y="140.5" transform="rotate(-90 110.1 140.5)">Seg3</text>
<text x="112.6" y="140.5" transform="rotate(-90 112.6 140.5)">Seg2</text>
<text x="115.2" y="140.5" transform="rotate(-90 115.2 140.5)">Seg1</text>
<text x="130.4" y="140.5" transform="rotate(-90 130.4 140.5)">Seg0</text>
<text x="132.9" y="140.5" transform="rotate(-90 132.9 140.5)">Seg9</text>
<text x="135.5" y="140.5" transform="rotate(-90 135.5 140.5)">Seg8</text>
<text x="138" y="140.5" transform="rotate(-90 138 140.5)">Seg7</text>
<text x="140.6" y="140.5" transform="rotate(-90 140.6 140.5)">Seg6</text>
<text x="143.1" y="140.5" transform="rotate(-90 143.1 140.5)">Seg5</text>
<text x="145.6" y="140.5" transform="rotate(-90 145.6 140.5)">Seg4</text>
<text x="148.2" y="140.5" transform="rotate(-90 148.2 140.5)">Seg3</text>
<text x="150.7" y="140.5" transform="rotate(-90 150.7 140.5)">Seg2</text>
<text x="153.3" y="140.5" transform="rotate(-90 153.3 140.5)">Seg1</text>
<text x="157.6" y="138.3">Z5600M</text>
<text x="97.9" y="154.5">J207</text>
<text x="136" y="154.5">J208</text>
<text x="96.4" y="157.1">Sec_Ten</text>
<text x="134.4" y="157.1">Sec_One</text>
</g>
</svg>
